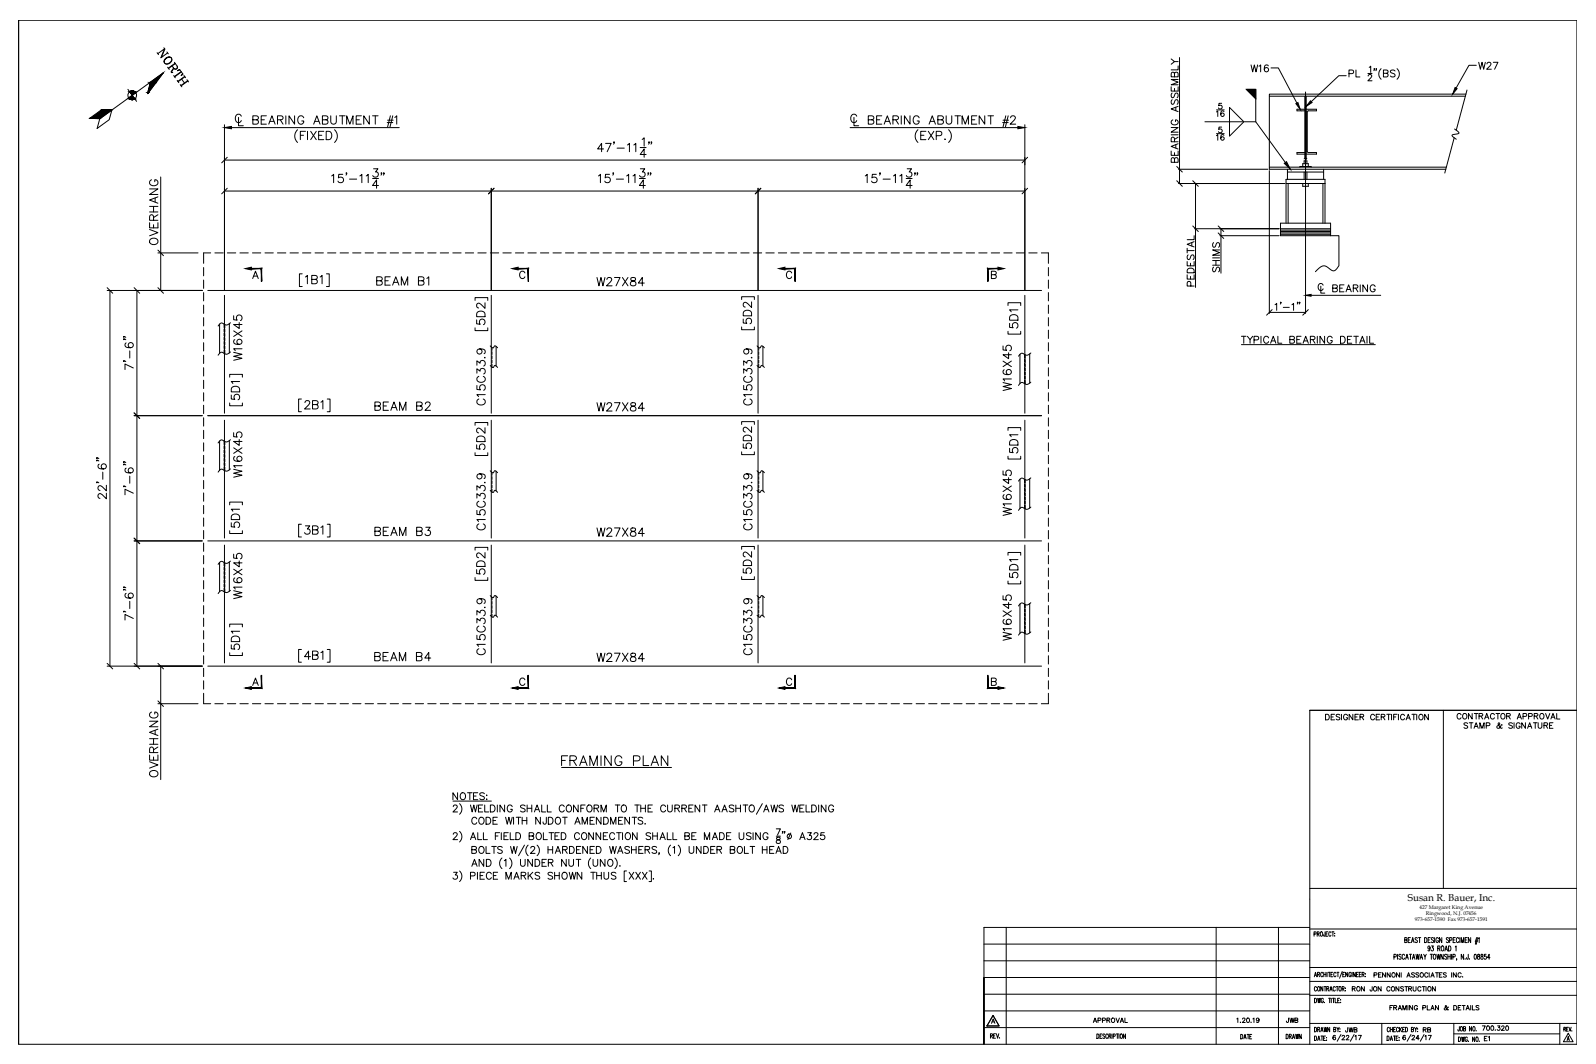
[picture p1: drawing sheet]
<svg xmlns="http://www.w3.org/2000/svg" width="914mm" height="610mm" viewBox="0 0 914 610" stroke-linecap="round" stroke-linejoin="round" font-family="sans-serif">
<!-- layer: OBJECT -->
<g fill="none" stroke="#000" stroke-width=".57">
<path d="M727 55h113M748 55v36M840 54h-113v43h101M840 52l-6 23M748 64v-1h-5h11l-5 1v23h1h4v1h-11v-1h5M833 79l-5 20M833 74l2 1a1 1 0 0 1 1 1 1.1 1.1 0 0 1-2 1 1.1 1.1 0 0 0-2 1 1.1 1.1 0 0 0 1 1l1 1M727 96h102M738 99h20M738 97v6M745 96h6M746 95v-1h4v1"/>
<path d="M747 94v-2h2v2M747 99v4M749 91h-1h-1M749 99v4M758 97v6M737 105h22M738 105v23M746 105v2h4v-2M758 105v23M734 128h28v7h-28zM734 131h28M734 132h28"/>
<path d="M734 133h28M734 134h28M737 128v-25h22v25M117 153v5M121 145h-4v6M123 145h5M130 145h5M137 145h5M145 145h4M152 145h5M159 145h5M166 145h5"/>
<path d="M173 145h5M180 145h5M188 145h4M195 145h5M202 145h5M209 145h5M216 145h5M224 145h4M231 145h5M238 145h5M245 145h5M252 145h5"/>
<path d="M259 145h5M267 145h4M274 145h5M281 145h5M288 145h5M295 145h5M302 145h5M310 145h4M317 145h5M324 145h5M331 145h5M338 145h5"/>
<path d="M346 145h4M353 145h4M360 145h5M367 145h5M374 145h5M381 145h5M389 145h4M396 145h5M403 145h5M410 145h5M417 145h5M424 145h5"/>
<path d="M432 145h4M439 145h5M446 145h5M453 145h5M460 145h5M467 145h5M475 145h4M482 145h5M489 145h5M496 145h5M503 145h5M511 145h4"/>
<path d="M518 145h4M525 145h5M532 145h5M539 145h5M546 145h5M554 145h4M561 145h5M568 145h5M575 145h5M582 145h5M589 145h5M597 145h4v6"/>
<path d="M601 153v5M117 160v5M117 168v4M117 175v5M119 166h478M129 169v68M281 169v68M434 169v68M587 169v68M601 160v5M601 168v4M601 175v5"/>
<path d="M117 182v5M117 189v5M117 196v5M126 186v16M128 186v2M128 188v2M128 191v1M128 193v2M128 196v1M128 198v2M129 186v2M129 189v1"/>
<path d="M129 191v2M129 194v1M129 196v2M129 198v2M131 185v17M132 185a3 3 0 0 1-5 0l-2 2M281 198v1a1 1 0 0 0 1 0 1 1 0 0 0 1-1h1l1 1M284 198v12M434 198v1a1 1 0 0 0 1 0 1 1 0 0 0 1-1h1l1 1M437 198v12M601 182v5M601 189v5"/>
<path d="M601 196v5M117 203v5M117 211v4M117 218v5M128 200v2M129 201v2M132 202a3 3 0 0 1-5 0l-2 2M281 209v1a1 1 0 0 0 1 1 1 1 0 0 0 1-1l2 1M434 209v1a1 1 0 0 0 1 1 1 1 0 0 0 1-1l2 1M584 203v17M587 203v2M587 206v1"/>
<path d="M587 208v2M587 211v1M587 213v2M587 215v2M587 218v2M587 206v2M587 216v1M590 203v16M591 202a3 3 0 0 1-6 0l-1 2M591 219a3 3 0 0 1-6 0l-1 2M601 203v5M601 211v4"/>
<path d="M601 218v5M117 225v5M117 232v5M117 239v5M119 238h478M601 225v5M601 232v5M601 239v5M117 247v4M117 254v4M126 253v16M128 253v2"/>
<path d="M128 255v2M128 258v1M129 241v67M129 253v2M129 256v1M129 258v2M131 252v17M132 252a3 3 0 0 1-5 0l-2 2M281 241v67M434 241v67M587 241v67M601 247v4"/>
<path d="M601 254v4M117 261v5M117 268v5M117 275v5M128 260v2M128 263v1M128 265v2M128 267v2M129 261v1M129 263v1M129 265v2M129 268v2"/>
<path d="M132 269a3 3 0 0 1-5 0l-2 2M281 270a1 1 0 0 0 1 1 1 1 0 0 0 1-1l2 1M284 270v11M434 270a1 1 0 0 0 1 1 1 1 0 0 0 1-1l2 1M437 270v11M584 275v16M587 275v2M587 277v2M587 280v1M587 278v1M587 280v2M590 274v17"/>
<path d="M591 274a3 3 0 0 1-6 0l-1 2M601 261v5M601 268v5M601 275v5M117 282v5M117 290v4M117 297v5M281 281a1 1 0 0 0 1 1 1 1 0 0 0 1-1h1l1 1M434 281a1 1 0 0 0 1 1 1 1 0 0 0 1-1h1l1 1M587 282v2M587 285v1M587 287v2"/>
<path d="M587 289v2M587 290v2M591 291a3 3 0 0 1-6 0l-1 1M601 282v5M601 290v4M601 297v5M117 304v5M117 311v5M117 318v5M119 310h478M129 312v68M281 312v68"/>
<path d="M434 312v68M587 312v68M601 304v5M601 311v5M601 318v5M117 325v5M117 333v4M117 340v5M126 322v17M128 322v2M128 325v2M128 327v2"/>
<path d="M128 330v1M128 332v2M128 335v1M128 337v2M129 323v1M129 325v2M129 328v1M129 330v2M129 332v2M129 335v1M129 337v2M131 322v17"/>
<path d="M132 321a3 3 0 0 1-5 1l-2 1M132 338a3 3 0 0 1-5 0l-2 2M601 325v5M601 333v4M601 340v5M117 347v5M117 354v5M281 353a1 1 0 0 0 1 1 1 1 0 0 0 1-1h1l1 1M281 341v1a1 1 0 0 0 1 0 1 1 0 0 0 1 0l1-1 1 1M284 342v11M434 353a1 1 0 0 0 1 1 1 1 0 0 0 1-1h1l1 1M434 341v1a1 1 0 0 0 1 0 1 1 0 0 0 1 0l1-1 1 1"/>
<path d="M437 342v11M584 346v17M587 346v2M587 349v1M587 351v2M587 354v1M587 356v2M587 358v2M587 349v2M587 352v1M587 354v2M587 359v1"/>
<path d="M590 346v17M591 345a3 3 0 0 1-6 0l-1 2M601 347v5M601 354v5M117 361v5M117 368v5M117 376v4M587 361v2M591 362a3 3 0 0 1-6 0l-1 2M601 361v5M601 368v5M601 376v4"/>
<path d="M117 397v6h4M117 383v5M117 390v5M119 382h478M601 397v6h-4M601 383v5M601 390v5M123 403h5M130 403h5M137 403h5M145 403h4M152 403h5"/>
<path d="M159 403h5M166 403h5M173 403h5M180 403h5M188 403h4M195 403h5M202 403h5M209 403h5M216 403h5M224 403h4M231 403h5M238 403h5"/>
<path d="M245 403h5M252 403h5M259 403h5M267 403h4M274 403h5M281 403h5M288 403h5M295 403h5M302 403h5M310 403h4M317 403h5M324 403h5"/>
<path d="M331 403h5M338 403h5M346 403h4M353 403h4M360 403h5M367 403h5M374 403h5M381 403h5M389 403h4M396 403h5M403 403h5M410 403h5"/>
<path d="M417 403h5M424 403h5M432 403h4M439 403h5M446 403h5M453 403h5M460 403h5M467 403h5M475 403h4M482 403h5M489 403h5M496 403h5"/>
<path d="M503 403h5M511 403h4M518 403h4M525 403h5M532 403h5M539 403h5M546 403h5M554 403h4M561 403h5M568 403h5M575 403h5M582 403h5"/>
<path d="M589 403h5"/>
</g>
<!-- layer: DIMENSIONS -->
<g fill="none" stroke="#000" stroke-width=".57">
<path d="M671 34l2 1-2 2M673 35h2M675 38v2h-4M676 33v72M728 39h4l11 20M784 39l1-1v4M787 40h.1M789 40h-1M791 39a4 4 0 0 0 0 6M800 39a4 4 0 0 1 0 6M846 37h-4l-8 13M671 50v2h4v-2"/>
<path d="M672 57l-1 1 1 2 1-1 1-2 1 1-1 2M672 53l-1 1 1 2h1l1-3 1 1-1 2M673 42l1-1 1 1v2h-4v-2h2v2M673 51v1M675 46h-4l4 1-4 2h4M719 57l-5-6h5v19M748 53v127M771 43h-4l-16 15M773 42h2v-2h-2v4M777 40v4h2M784 42h2M784 44l1-1h1l-2 3h2"/>
<path d="M793 42h2v-2h-2v4h2v-1l-1-1M799 41l-1-1-1 1v1l2 1-1 1h-1M129 71v95M133 73h96M137 67v5h2M138 67a1.8 1.8 0 0 0-2-2 1.8 1.8 0 0 0-1 2v1a1.8 1.8 0 0 0 1 2 1.8 1.8 0 0 0 2-1M145 69l3-1v-1l-3-1v5h3v-1l-1-1M150 69h1M153 66h-3v5h3M154 71l2-5 2 5M155 70h2M159 69l3-1v-1l-3-1v5"/>
<path d="M161 69l1 2M164 66v5M169 66v5l-3-5v5M170 74a5 5 0 0 0 0 8M172 78h2M174 67a1.8 1.8 0 0 0-2-1 1.8 1.8 0 0 0-1 2v1a1.7 1.7 0 0 0 1 2 1.7 1.7 0 0 0 2-2h-1M175 75h-3v5M176 75v5M178 75l3 5M180 71l2-5 1 5M180 70h3M181 75l-3 5"/>
<path d="M183 78h1M185 69l2-1 1-1-3-1v5h3v-1l-1-1M186 75h-3v5h3M187 75h1a2.6 2.6 0 0 1 2 3 2.6 2.6 0 0 1-2 2h-1zM190 66v4l1 1 1-1 1-4M192 74a5 5 0 0 1 0 8M195 66h3M196 66v5M199 71v-5l1 5 2-5v5M204 69h2M207 66h-3v5h3M212 66v5l-4-5v5"/>
<path d="M213 66h4M215 66v5M222 70h3M222 69h3M224 66l-2 7M225 66l-2 7M226 67l1-1v5M368 80l1-1v5M487 73h96M489 67v5h3M491 67a1.8 1.8 0 0 0-2-2 1.8 1.8 0 0 0-2 2v1a1.8 1.8 0 0 0 2 2 1.8 1.8 0 0 0 2-1M497 69l3-1v-1l-3-1v5h3l1-1-1-1"/>
<path d="M502 69h2M505 66h-3v5h3M507 71l1-5 2 5M507 70h3M512 69l2-1 1-1-3-1v5M513 69l2 2M516 66v5M521 66v5l-3-5v5M526 74a5 5 0 0 0 0 8M527 67a1.8 1.8 0 0 0-2-1 1.8 1.8 0 0 0-2 2v1a1.7 1.7 0 0 0 2 2 1.7 1.7 0 0 0 2-2h-2M528 78h1M530 75h-2v5h2"/>
<path d="M532 75l3 5M532 71l2-5 2 5M533 70h2M535 75l-3 5M536 78h3v-2l-3-1v5M537 69l3-1v-1l-3-1v5h3l1-1-2-1M541 80h1M542 66v4l1 1 2-1v-4M543 74a5 5 0 0 1 0 8M547 66h3M549 66v5M551 71v-5l2 5 2-5v5"/>
<path d="M557 69h2M560 66h-3v5h3M564 66v5l-3-5v5M566 66h3M568 66v5M574 70h4M575 69h3M576 66l-1 7M578 66l-2 7M579 67l2-1 1 2-3 3h3M587 71v95M671 73h4l-4 3h4"/>
<path d="M671 77h4M672 69a1.5 1.5 0 0 0-1 1 1.5 1.5 0 0 0 2 2 1.4 1.4 0 0 0 2-2 1.4 1.4 0 0 0-2-1v1M674 61v2M675 61l-4 1 4 2M675 79l-2 1M690 70h29l17 23M713 70l-9-8v16l9-8M129 92h458M196 100h-2v2a1.7 1.7 0 0 1 2 0 1.7 1.7 0 0 1 0 2 1.7 1.7 0 0 1-2 0M199 99h-1h1l-1 1M214 97h3l-2 2a1.6 1.6 0 0 1 1 2 1.6 1.6 0 0 1-2 0M219 99h-1h1l-1 1"/>
<path d="M220 99v1M346 85h-4l3-3v5M347 82h3l-2 5M349 100h-2v2a1.7 1.7 0 0 1 2 0 1.7 1.7 0 0 1 0 2 1.7 1.7 0 0 1-3 0M352 99h-1h1l-1 1M352 81v2M354 85h4M359 83l2-1v5M363 83l1-1v5M367 85h3M367 97h2l-1 2a1.6 1.6 0 0 1 1 2 1.6 1.6 0 0 1-3 0M370 89h-3l2-4v5"/>
<path d="M372 99h-1h1l-1 1M372 81v2M373 99h-1h1l-1 1M373 81v2M502 100h-2v2a1.7 1.7 0 0 1 2 0 1.7 1.7 0 0 1 0 2 1.7 1.7 0 0 1-3 0M504 99v1M520 97h2l-1 2a1.6 1.6 0 0 1 1 2 1.6 1.6 0 0 1-3 0M524 99v1M526 99h-1h1l-1 1M671 87v2h4v-2M673 91l1-1 1 1v2h-4v-2h2v2M673 81v-2h-2v2h4"/>
<path d="M673 87v2M674 83v2M675 82l-4 2 4 1M675 97h51M727 98v82M86 108h4l-4 3h4M86 118h4M87 103a1.8 1.8 0 0 0-1 2 1.8 1.8 0 0 0 2 1h1a1.7 1.7 0 0 0 2-1 1.7 1.7 0 0 0-2-2v1M88 118v3M89 113v3M90 113l-4 2 4 1M92 101v65"/>
<path d="M129 109h458M190 101l1-1v5M200 103h4M206 101l1-1v5M210 101l1-1v5M213 102h4M217 106h-4l3-3v5M281 108v58M343 101l1-1v5M353 103h4M359 101l1-1v5M363 101l1-1v5"/>
<path d="M366 102h4M370 106h-4l3-3v5M434 108v58M496 101l1-1v5M506 103h4M512 101l1-1v5M516 101l1-1v5M519 102h4M523 106h-4l2-3v5M675 105h61M685 105v60M86 131l4 2-4 2"/>
<path d="M86 128v3h4v-3M86 121h4M86 137a2.3 2.3 0 0 1 3-1 2.3 2.3 0 0 1 1 4 2.3 2.3 0 0 1-3 0 2.3 2.3 0 0 1-1-3zM88 126v-3h-2v3h4M88 129v2M90 123l-2 2M683 139v2M684 138l-4 2 4 1M684 135v2h-4M684 131h49M695 139v1v2l1-1 1-2h1l1 1-1 2M699 135h34"/>
<path d="M700 131v26M762 135h5v17a3 3 0 0 1-4 3l-2-2a4 4 0 0 0-6 2l-1 1M90 145h23M173 157h-1v7h1M175 159l1-1v5M183 159l2-1v5M187 157h2v7h-2M680 157v3h4v-3M680 150v2h4v-2M680 144h4M680 142v3M680 154a2.2 2.2 0 0 1 4 1v1h-4z"/>
<path d="M681 146l-1 1 1 2 1-1 1-2 1 1v2M682 151v1M682 158v2M695 152h4M695 149h4M695 148h4M695 153v1v2l1-1 2-2 1 1-1 2M697 149v3M699 143h-4l4 2-4 1h4M61 166h55M63 166v216M78 166v216"/>
<path d="M179 160h2l1-2h-3v5l3-1v-1l-1-1M272 172v-1h7v1M273 179a2.7 2.7 0 0 1 5 1v1h-5zM278 173v4l-4-3-1 1v1h1M425 172v-2h7v2M426 179a2.7 2.7 0 0 1 5 0v2h-5zM431 173v3l-3-2-1-1-1 1v1l1 1M578 175v-2h7v2M583 178h-5l1 1M682 164v-2l-1-1-1 3h4M727 179h21M731 175v-1v4"/>
<path d="M734 173v1M735 176h4M740 175l1-1v4M744 173l-1 1M745 173l-1 1M751 169h40M71 194v1v-1l1 1M71 193h1M72 196v1a2.3 2.3 0 0 0 2 3 2.3 2.3 0 0 0 2-2 1.5 1.5 0 0 0-1-2 1.5 1.5 0 0 0-2 2 1.5 1.5 0 0 0 2 1M272 188v1h7v-1M273 183v3h2a1.7 1.7 0 0 1 0-3 1.7 1.7 0 0 1 3 1 1.7 1.7 0 0 1-1 2M425 187v2h7v-2"/>
<path d="M426 183v2h2a1.7 1.7 0 0 1 0-2 1.7 1.7 0 0 1 2 0 1.7 1.7 0 0 1 0 3M578 190v1h7v-1M578 185v3h2a1.7 1.7 0 0 1 0-3 1.7 1.7 0 0 1 3 1 1.7 1.7 0 0 1-1 2M579 181a2.7 2.7 0 0 1 4 1v1h-5zM711 197h77M71 207h1M74 201v4M76 211l-4-2v3M132 216v-2h7v2M137 219h-5l1 1M77 238h39M132 231v1h7v-1"/>
<path d="M132 226v3h3a1.7 1.7 0 0 1 0-3 1.7 1.7 0 0 1 2 1 1.7 1.7 0 0 1-1 2M133 222l1-1 3 1v3h-5zM173 229h-2v7h2M175 231v-1h2v1l-2 3h3M179 232h3v-2h-3v4h3v-1l-1-1M184 230h1v4M187 229h2v7h-2M272 259v2h7v-2M272 244v-2h7v2M273 255v2h2a1.7 1.7 0 0 1 0-2 1.7 1.7 0 0 1 3 0 1.7 1.7 0 0 1-1 3M273 251a2.7 2.7 0 0 1 5 0v2h-5zM278 245v3l-4-3-1 1v2h1"/>
<path d="M425 259v1h7v-1M425 243v-1h7v1M426 254v3h2a1.7 1.7 0 0 1 0-3 1.7 1.7 0 0 1 2 1 1.7 1.7 0 0 1 0 2M426 250a2.7 2.7 0 0 1 5 1v2h-5zM431 245v3l-3-3h-1l-1 1v1h1M578 247v-2h7v2M578 257v2h2a1.7 1.7 0 0 1 0-2 1.7 1.7 0 0 1 3 0 1.7 1.7 0 0 1-1 3M579 253a2.7 2.7 0 0 1 4 0v2h-5zM583 249h-5l1 1M55 276v1v-1l2 1M55 264h2M55 262v1v-1l2 1"/>
<path d="M57 266h-1a2.3 2.3 0 0 0 2 3 2.3 2.3 0 0 0 3-2 1.5 1.5 0 0 0-1-1 1.5 1.5 0 0 0-2 1 1.5 1.5 0 0 0 1 2M59 271v4M61 278v3l-2-2-2-1-1 1v1l1 1M71 278v1v-1l1 1M71 266h1M71 265h1M72 268a2.3 2.3 0 0 0 2 3 2.3 2.3 0 0 0 2-1 1.5 1.5 0 0 0-1-2 1.5 1.5 0 0 0-2 1 1.5 1.5 0 0 0 2 2M74 273v4M578 261v2h7v-2M61 283v3l-2-3h-2l-1 1v1l1 1M76 283l-4-3v3M132 289v-1h7v1"/>
<path d="M132 300v2h3a1.7 1.7 0 0 1 0-3 1.7 1.7 0 0 1 2 1 1.7 1.7 0 0 1-1 2M133 295a2.7 2.7 0 0 1 4 1v2h-5zM137 292h-5l1 1M77 310h39M132 304v2h7v-2M173 300h-2v8h2M175 301h2l-1 2a1.6 1.6 0 0 1 1 3 1.6 1.6 0 0 1-2-1M179 304l3-1v-1l-3-1v5h3v-2h-1M184 302l1-1v5M187 300h2v8h-2M272 315v-1h7v1M278 317v3l-4-3-1 1v1l1 1"/>
<path d="M425 315v-2h7v2M431 316v3l-3-2-1-1-1 1v1l1 1M578 318v-1h7v1M71 338h1M71 336v1v-1l1 1M72 340a2.3 2.3 0 0 0 2 3 2.3 2.3 0 0 0 2-2 1.5 1.5 0 0 0-1-1 1.5 1.5 0 0 0-2 1 1.5 1.5 0 0 0 2 2M272 331v2h7v-2M273 326v3h2a1.7 1.7 0 0 1 0-3 1.7 1.7 0 0 1 3 1 1.7 1.7 0 0 1-1 2M273 322a2.7 2.7 0 0 1 5 1v2h-5zM425 330v2h7v-2M426 326v2h2a1.7 1.7 0 0 1 0-2 1.7 1.7 0 0 1 2 0 1.7 1.7 0 0 1 0 3M426 322a2.7 2.7 0 0 1 5 0v2h-5z"/>
<path d="M578 333v2h7v-2M578 328v3h2a1.7 1.7 0 0 1 0-3 1.7 1.7 0 0 1 3 1 1.7 1.7 0 0 1-1 2M579 324a2.7 2.7 0 0 1 4 1v2h-5zM583 321h-5l1 1M71 350v1v-1l1 1M74 345v4M76 354l-4-2v3M132 359v-1h7v1M132 374v2h7v-2M132 369v3h3a1.7 1.7 0 0 1-1-3 1.7 1.7 0 0 1 3 1 1.7 1.7 0 0 1-1 2M133 365a2.7 2.7 0 0 1 4 1v2h-5zM137 362h-5l1 1"/>
<path d="M173 372h-2v7h2M178 376h-3l2-3v5M179 375h3v-2h-3v5l3-1v-1l-1-1M184 374l1-1v5M187 372h2v7h-2M61 382h55M92 382v65M86 413h4l-4 3h4M87 408a1.8 1.8 0 0 0-1 2 1.8 1.8 0 0 0 2 1h1a1.7 1.7 0 0 0 2-1 1.7 1.7 0 0 0-2-2v1M89 418v3M90 418l-4 2 4 1M90 403h23"/>
<path d="M86 436l4 2-4 2M86 433v3h4v-3M86 426h4M86 423h4M88 431v-3h-2v3h4M88 423v3M88 434v2M90 428l-2 2M322 440h63M86 442a2.2 2.2 0 0 1 3-1 2.2 2.2 0 0 1 1 4 2.3 2.3 0 0 1-3 0 2.3 2.3 0 0 1-1-3zM259 459h23M262 454v4l-3-4v4"/>
<path d="M264 455v-1a1.8 1.8 0 0 1 3 2 1.8 1.8 0 0 1-3 2zM268 454h3M269 454v4M271 456h2M274 454h-3v4h3M278 455l-1-1-2 1v1l3 1-1 1h-2M279 456h.1M279 458h.1M260 462v-1l2 1-3 3h3M260 478v-1l2 1-3 3h3M263 460a4 4 0 0 1 0 7M263 476a4 4 0 0 1 0 6"/>
<path d="M270 461l1 4v-4l1 4 1-4M270 480h2M273 469a1.5 1.5 0 0 0-2-1 1.5 1.5 0 0 0-1 2v1a1.5 1.5 0 0 0 1 1 1.5 1.5 0 0 0 2-1M274 477v4h2M274 463h2M275 469v-1a1.8 1.8 0 0 1 2 2 1.8 1.8 0 0 1-2 2zM277 461h-3v4h3M277 477v4h2M278 461v4h2M278 468h2a2.1 2.1 0 0 1 1 2 2.1 2.1 0 0 1-1 2h-2zM281 461h1a2.1 2.1 0 0 1 2 2 2.1 2.1 0 0 1-2 2h-1zM282 470h2"/>
<path d="M284 479h1M285 468h-3v4h3M285 461v4M286 477h-2v4M287 477v4M289 479h1M289 461v4l-3-4v4M290 468l1 4 1-4 1 4v-4M291 477h-2v4h2M292 477v4h3M293 462a1.5 1.5 0 0 0-1-1 1.5 1.5 0 0 0-1 2v1a1.4 1.4 0 0 0 1 1 1.4 1.4 0 0 0 1-1M294 468v4"/>
<path d="M296 477h1a2.1 2.1 0 0 1 1 2 2.1 2.1 0 0 1-1 2h-1zM296 468h2M297 468v4M299 470h3M299 468v4M301 462l-1-1-2 1 1 1 2 1-1 1h-2M302 468v4M302 463h3M302 461v4M303 479h2l1-2h-3v4h3v-1l-1-1M305 461v4M306 465l2-4 1 4"/>
<path d="M307 464h2M308 478v-1a1.8 1.8 0 0 1 2 2 1.8 1.8 0 0 1-2 1zM310 468v4l-3-4v4M310 461v4h3M311 477v4h3M313 468v4h-1l-1-1M314 461v4h2M314 468h1a2.1 2.1 0 0 1 2 2 2.1 2.1 0 0 1-2 2h-1zM315 477h2M316 477v4M318 479h1M319 469v-1a1.8 1.8 0 0 1 2 2 1.8 1.8 0 0 1-2 2z"/>
<path d="M320 477h-2v4h2M322 477h1a2.1 2.1 0 0 1 1 2 2.1 2.1 0 0 1-1 2h-1zM322 468h3M323 462a1.5 1.5 0 0 0-1-1 1.5 1.5 0 0 0-2 2v1a1.5 1.5 0 0 0 2 1 1.5 1.5 0 0 0 1-1M324 468v4M325 462v-1a1.8 1.8 0 0 1 3 2 1.8 1.8 0 0 1-3 2zM329 472l2-4 1 4M330 471h2M331 461v4l-2-4v4M332 478a1.5 1.5 0 0 0-2-1 1.5 1.5 0 0 0-1 2v1a1.5 1.5 0 0 0 1 1 1.5 1.5 0 0 0 2-1M333 463h1M334 472v-4l1 4 2-4v4"/>
<path d="M334 478v-1a1.8 1.8 0 0 1 2 2 1.8 1.8 0 0 1-2 1zM335 461h-2v4M337 462v-1a1.8 1.8 0 0 1 2 2 1.8 1.8 0 0 1-2 2zM338 470h2M340 477v4l-3-4v4M340 463h3v-1l-3-1v4M341 468h-3v4h3M342 463l1 2M344 477v4l-3-4v4M344 465v-4l2 4 1-4v4M344 468v4l-2-4v4M346 479h1"/>
<path d="M346 468h1a2.1 2.1 0 0 1 2 2 2.1 2.1 0 0 1-2 2h-1zM348 477h-2v4h2M350 472v-4l1 4 2-4v4M352 478a1.5 1.5 0 0 0-2-1 1.5 1.5 0 0 0-1 2v1a1.5 1.5 0 0 0 1 1 1.5 1.5 0 0 0 2-1M352 461h3M353 477h3M354 461v4M354 470h2M355 477v4M356 462l1-1a1.8 1.8 0 0 1 2 2 1.8 1.8 0 0 1-3 2zM357 477v4M357 468h-3v4h3"/>
<path d="M359 478v-1a1.8 1.8 0 0 1 2 2 1.8 1.8 0 0 1-2 1zM361 468v4l-3-4v4M362 468h3M364 468v4M364 461h2M365 477v4l-3-4v4M365 461v4M367 463h3M367 461v4M368 469l-1-1-1 1v1l2 1-1 1h-1M370 472h.1M370 461v4"/>
<path d="M371 463h2M373 478l-1-1-2 1 1 1 2 1-1 1-2-1M374 461h-3v4h3M374 479h3M374 477v4M377 477v4M379 480h2M381 462a1.5 1.5 0 0 0-1-1 1.5 1.5 0 0 0-2 2v1a1.5 1.5 0 0 0 2 1 1.5 1.5 0 0 0 1-1M382 477v4h3M382 461v3l2 1h1v-4M386 477v4h2M387 463h2v-1l-2-1v4"/>
<path d="M388 463l1 2M391 463h2v-1l-2-1v4M392 463l1 2M392 479h3v-2h-3v4h3v-1l-1-1M395 463h1M396 479h2M397 461h-2v4h2M399 477h-3v4h3M401 461v4l-3-4v4M402 461h3M404 461v4M409 480h2"/>
<path d="M409 465l2-4 1 4M410 464h2M412 477h2a2.1 2.1 0 0 1 1 2 2.1 2.1 0 0 1-1 2h-2zM414 465l1-4 2 4M414 464h2M416 479h2M419 477h-3v4h3M420 462l-1-1-1 1v1l2 1-1 1h-1M422 463h2M422 461v4M423 477v3l2 1 1-1v-3M424 461v4"/>
<path d="M426 461h2M427 461v4M430 461a1.8 1.8 0 0 1 2 2 1.8 1.8 0 0 1-2 2l-1-2zM430 478l-1-1-1 1v1l2 1-1 1-1-1M431 477v4M436 477v4l-3-4v4M437 460l-4 7M438 465l1-4 2 4M438 464h2M440 478a1.5 1.5 0 0 0-2-1 1.5 1.5 0 0 0-1 2v1a1.4 1.4 0 0 0 2 1 1.4 1.4 0 0 0 1-1h-1M442 461l1 4 1-4 1 4 1-4M445 475h2l-2 3"/>
<path d="M445 479h2M445 480v1a1.5 1.5 0 0 1 2 0 1.5 1.5 0 0 1 0 2h-2a1.5 1.5 0 0 1 0-2 1.5 1.5 0 0 1 2 0v-1zM449 477h-1M449 462l-1-1-2 1 1 1 2 1-1 1h-2M450 477h-1M453 477l-2 4M454 461l1 4 1-4 1 4v-4M458 463h2M459 480h2M461 461h-3v4h3M462 461v4h2M463 477h2l-1 2a1.3 1.3 0 0 1 1 2 1.6 1.6 0 0 1-3-1"/>
<path d="M465 461h1a2.1 2.1 0 0 1 2 2 2.1 2.1 0 0 1-2 2h-1zM466 478l1-1 2 1-3 3h3M469 461v4M472 477h-2v2a1.4 1.4 0 0 1 2 0 1.4 1.4 0 0 1 0 2 1.4 1.4 0 0 1-2-1M473 461v4l-2-4v4M478 462a1.5 1.5 0 0 0-2-1 1.5 1.5 0 0 0-1 2v1a1.4 1.4 0 0 0 1 1 1.4 1.4 0 0 0 2-1h-1M260 500h2l-1 1a1.3 1.3 0 0 1 1 2 1.5 1.5 0 0 1-3 0M263 499a4 4 0 0 1 0 6M270 481l1-4 2 4M270 487h3v-2h-3v4h3v-1l-1-1M270 496l2-4 1 4M271 495h2"/>
<path d="M274 500v4M275 486v-1a1.8 1.8 0 0 1 2 2 1.8 1.8 0 0 1-2 1zM277 492v4l-3-4v4M278 500h-3v4h3M278 485v4h3M279 492h1a2.1 2.1 0 0 1 1 2 2.1 2.1 0 0 1-1 2h-1zM282 485h2M283 485v4M285 500h-2v4h2M288 492a4 4 0 0 0 0 6M288 486l-1-1-2 1h1l2 2-1 1-2-1M289 493l1-1v4"/>
<path d="M292 492a4 4 0 0 1 0 6M293 485v4l1-4 1 4 1-4M298 492v3l1 1h2v-4M300 484l-3 6M303 484a4 4 0 0 0 0 6M303 500v4M304 486l1-1 1 1-2 3h3M305 492v4l-3-4v4M305 500l-2 2M307 492h1a2.1 2.1 0 0 1 1 2 2.1 2.1 0 0 1-1 2h-1zM308 484a4 4 0 0 1 0 6M311 494h1"/>
<path d="M313 492h-2v4h2M314 485v4M314 487h3M314 494h2l1-1-3-1v4M315 494l2 2M317 485v4M318 500v4M318 489l2-4 1 4M319 488h2M320 500v4M322 487h3v-2h-3v4M324 487l1 2"/>
<path d="M324 492v4l-2-4v4M326 492v3l1 1h1l1-4M326 500l1 4 1-4 1 4 1-4M326 485h2a2.1 2.1 0 0 1 1 2 2.1 2.1 0 0 1-1 2h-2zM330 492h3M330 487h2M331 492v4M333 485h-3v4h3M333 500v4l-2-4v4M337 485v4l-3-4v4M338 487h2M338 492a4 4 0 0 0 0 6"/>
<path d="M338 500h3M340 492v3l1 1h1v-4M340 500v4M341 485h-3v4h3M342 485h1a2.1 2.1 0 0 1 1 2 2.1 2.1 0 0 1-1 2h-1zM342 500v4M345 500v4M346 500v3l1 1 2-1v-3M347 492v4l-3-4v4M349 493a1.8 1.8 0 0 1 2 1 1.8 1.8 0 0 1-2 2zM349 485l1 4 1-4 1 4 1-4M352 492a4 4 0 0 1 0 6"/>
<path d="M354 489l1-4 2 4M354 488h2M355 496h.1M359 499h-1v6h1M360 500l3 4M361 486l-1-1-2 1 3 2-1 1-2-1M362 487h2M362 485v4M363 500l-3 4M364 500l3 4M364 485v4M366 487h1"/>
<path d="M367 500l-3 4M368 500l3 4M368 485h-2v4h2M370 487h2v-2h-2v4M371 500l-3 4M371 487l1 2M372 499h1v6h-1M376 486l-1-1-1 1 2 2-1 1-1-1M378 489l-1 1M378 481l2-4 1 4M384 484a4 4 0 0 0 0 6M386 486v-1v4"/>
<path d="M389 484a4 4 0 0 1 0 6M395 485v3l1 1 1-1v-3M402 485v4l-3-4v4M403 485h2a2.1 2.1 0 0 1 1 2 2.1 2.1 0 0 1-1 2h-2zM404 481v-4l1 4 2-4v4M407 487h2M408 481l2-4 1 4M410 485h-3v4h3M411 487h2v-2h-2v4M412 487l1 2M418 487h3v-2h-3v4h3v-1l-1-1M423 486v-1a1.8 1.8 0 0 1 2 2 1.8 1.8 0 0 1-2 1z"/>
<path d="M427 485v4h2M430 485h2M431 485v4M437 487h2M437 485v4M439 485v4M441 487h1M443 485h-2v4h2M445 489l1-4 2 4M445 488h2M449 485h1a2.1 2.1 0 0 1 1 2 2.1 2.1 0 0 1-1 2h-1zM458 481l2-4 1 4"/>
<path d="M270 502h2v-2h-2v4M275 502h2M282 501a1.5 1.5 0 0 0-2-1 1.5 1.5 0 0 0-1 1v1a1.5 1.5 0 0 0 1 2 1.5 1.5 0 0 0 2-1M283 502h1M290 504v-4l1 4 2-4v4M294 504l2-4 1 4M295 502h2M299 502l2-1v-1h-2v4M300 502l1 2M304 501l1 3M309 500h-1h-1v1l2 2-1 1-1-1M317 500h-1h-2v1l3 2-1 1-2-1"/>
<path d="M318 502h2M322 500h1a1.8 1.8 0 0 1 2 2 1.8 1.8 0 0 1-3 1zM342 502h3M353 500h-1h-2l1 1 2 2-1 1-2-1M374 503l1 1M569 582l3 6h-7z"/>
<circle cx="452" cy="479" r="1.3"/>
</g>
<!-- layer: 0 -->
<g fill="none" stroke="#000" stroke-width=".57">
<path d="M130 90l-3 3M589 90l-3 3M674 95l3 4M130 108l-3 3M283 108l-3 3M436 108l-3 3M589 108l-3 3M674 104l3 3M683 104l4 3M683 129l4 4M698 129l3 4M698 133l3 4"/>
<path d="M90 143l4 3M61 165l4 3M77 165l3 3M90 165l4 3M729 177l-3 4M750 177l-4 4M77 237l3 3M77 308l3 4M61 380l4 3M77 380l3 3M90 380l4 3M90 402l4 3"/>
</g>
<!-- layer: DIMENSION -->
<g fill="#000" stroke="#000" stroke-width=".57">
<path d="M75 53h3zM75 57h1zM74 56l2-1 1 1zM75 52h1zM86 47l8-5-5 5zM58 63h6l-6 5zM58 63h6z"/>
<path d="M75 53h3zM75 53h3l-2 2z"/>
<path d="M75 52h1zM75 52h1z"/>
<path d="M75 57h1zM75 57h1z"/>
<path d="M75 52h1zM75 52h1z"/>
<path d="M75 52h2zM75 52h2z"/>
<path d="M75 57h1zM75 57h1z"/>
<path d="M75 57h2zM75 57h1z"/>
<path d="M75 52h2zM75 52h2z"/>
<path d="M75 52h2zM75 52h2z"/>
<path d="M75 57h2zM75 57h2z"/>
<path d="M74 56h3zM74 56h3z"/>
<path d="M75 57h2zM75 57h2z"/>
<path d="M75 52h2zM75 52h2z"/>
<path d="M75 52l2 1zM74 53h3z"/>
<path d="M75 57h2zM75 57h2z"/>
<path d="M74 56l3 1zM74 56l3 1z"/>
<path d="M74 57h3zM74 57h3z"/>
<path d="M74 53h3zM74 53h3z"/>
<path d="M74 57h3zM74 57h3z"/>
<path d="M74 53h3zM74 53h3z"/>
<path d="M74 57h3zM74 57h3z"/>
<path d="M74 53h4zM74 53h4z"/>
<path d="M86 47l-1 6 4-6zM86 47l-1 6z"/>
<path d="M86 47h3zM86 47h3z"/>
<path d="M86 47h3zM86 47h3z"/>
<path d="M86 47h3zM86 47h3z"/>
<path d="M86 47h3zM86 47h3z"/>
<path d="M86 47h3zM86 47h3z"/>
<path d="M86 47h3zM86 47h3z"/>
<path d="M86 47h3zM86 47h3z"/>
<path d="M86 47h3zM86 47h3z"/>
<path d="M86 47h3zM86 47h3z"/>
<path d="M86 47h3zM86 47h3z"/>
<path d="M51 68h7v-5zM51 68h7z"/>
</g>
<g fill="none" stroke="#000" stroke-width=".57">
<path d="M90 30l1 1M94 27v1l-1 5M94 28l-2 5 4-3M94 28l-4 3M96 30v1M96 38l1 2M98 33a2.2 2.2 0 0 0-3 0 2.2 2.2 0 0 0 1 4 2.1 2.1 0 0 0 2-2 2.1 2.1 0 0 0-1-2l-2 1-1 2M98 33a2.8 2.8 0 0 1-4 3M99 39l-1 2 1 1M99 39l-1 2h1M100 36l2 2-1 1-1 1-1-2M100 36l-4 3"/>
<path d="M100 36l-3 3M102 38l-1 1h-1M103 40l-1 1 1-1 2 3h-1l1-1M73 51l5 7M86 47l-1 6 9-11-37 26-1 6 7-5 1-6h-6M100 43v2M102 46v1M103 48l1 2M104 41l-4 3M104 45l2 3M105 43l1 2M106 44l-4 3"/>
<path d="M107 46l1 1M108 46l-4 3M141 154h3M145 160l1-5 2 5M145 158h2M293 154h4M301 156a1.5 1.5 0 0 0-2-1 1.5 1.5 0 0 0-1 2v1a1.5 1.5 0 0 0 1 2 1.5 1.5 0 0 0 2-1M446 154h3M454 156a1.5 1.5 0 0 0-2-1 1.5 1.5 0 0 0-1 2v1a1.5 1.5 0 0 0 1 2 1.5 1.5 0 0 0 2-1M568 157h2l1-1-3-1v5l3-1v-1l-1-1M572 154h3M141 394h3"/>
<path d="M145 393l1-5 2 5M145 391h2M293 394h4M301 389a1.5 1.5 0 0 0-2-1 1.5 1.5 0 0 0-1 2v1a1.5 1.5 0 0 0 1 2 1.5 1.5 0 0 0 2-1M446 394h3M454 389a1.5 1.5 0 0 0-2-1 1.5 1.5 0 0 0-1 2v1a1.5 1.5 0 0 0 1 2 1.5 1.5 0 0 0 2-1M568 390h2l1-1-3-1v5l3-1v-1l-1-1M572 394h3"/>
<circle cx="76" cy="55" r="2.5"/>
</g>
<!-- layer: DIMENSIONS -->
<path d="M714 51h5v6zM742 59h2l1 4zM751 58l1 1-4 2zM834 50l1 1-3 3zM129 73l4-1v2zM583 72l4 1-4 1zM736 94l1-1 2 4zM748 169h3v1z" fill="#000" stroke="#000" stroke-width=".57"/>
<!-- layer: DETAIL -->
<g fill="#000" stroke="#000" stroke-width=".57">
<path d="M141 154l3-1v2zM293 154l4-1v2zM446 154l4-1v2zM572 153l3 1-3 1zM141 394l3-1v2zM293 394l4-1v2zM446 394l4-1v2zM572 393l3 1-3 1z"/>
<path d="M144 154h6zM144 154h6zM150 154v7zM150 154v7z"/>
<path d="M297 154h6zM297 154h6zM303 154v7zM303 154v7z"/>
<path d="M450 154h6zM450 154h6zM456 154v7zM455 154l1 7z"/>
<path d="M566 154h6zM566 154h6zM566 154v7zM566 154v7z"/>
<path d="M144 394h6zM144 394h6zM150 387v7zM150 387v7z"/>
<path d="M297 394h6zM297 394h6zM303 387v7zM303 387v7z"/>
<path d="M450 394h5zM450 394h6zM455 387l1 7zM455 387l1 7z"/>
<path d="M566 394h6zM566 394h6zM566 387v7zM566 387v7z"/>
</g>
<!-- layer: TITLEBLOCK -->
<g fill="none" stroke="#000" stroke-width=".57">
<path d="M11 12h892v586h-892zM11 12v586M827 407v102M837 410a1.2 1.2 0 0 0-1-1 1.2 1.2 0 0 0-1 1v1a1.2 1.2 0 0 0 1 1 1.2 1.2 0 0 0 1-1M841 415l-1-1-1 1 2 1-1 1h-1M842 414h2M843 414v3M843 409v3l-2-3v3M845 417l1-3 1 3M845 409h2M845 416h1M846 409v3"/>
<path d="M847 410h2v-1h-2v3M848 417v-3l1 3 1-3v3M848 410l2 2M851 412l1-3 1 3M851 411h2M851 416h2v-2h-2v3M856 410a1.2 1.2 0 0 0-1-1 1.2 1.2 0 0 0-1 1v1a1.2 1.2 0 0 0 1 1 1.2 1.2 0 0 0 1-1M857 409h2M858 409v3M861 415h-1a1.9 1.9 0 0 1-2 2v-1l1-1v-1l-1 1 2 2h1M863 410h2v-1h-2v3M864 410l1 2"/>
<path d="M867 415l-1-1-2 1 3 1-1 1h-2M867 414v3M869 412l1-3 2 3M870 411h1M871 415a1.2 1.2 0 0 0-1-1 1.2 1.2 0 0 0-1 1v1a1.1 1.1 0 0 0 1 1 1.1 1.1 0 0 0 1-1h-1M873 410h1l1-1h-2v3M874 414v3l-2-3v3M875 417l1-3 2 3M876 416h1M876 410h2v-1h-2v3M879 414h2M879 410h2v-1h-2v3"/>
<path d="M880 414v3M880 410l1 2M881 414v2l1 1h1v-3M885 416l1-1 1-1h-2v3M886 409l1 3 1-3M886 416l1 1M888 416h1M889 412l1-3 1 3M889 411h2M890 414h-2v3h2M892 409v3h2M903 407h-153v191"/>
<path d="M750 509h153M576 531v67M697 531v67M732 531v67M750 531h-186v67v-38M750 532h153M753 535h1v-1h-1v2M755 535h1v-1h-1v2M755 535l1 1M757 534h1v1a.7 .7 0 0 1-1 1 .7 .7 0 0 1-1-1zM759 534v2h-1M760 535h.1"/>
<path d="M761 534h-1v2h1M763 534a.7 .7 0 0 0-1 0 .7 .7 0 0 0-1 1 .7 .7 0 0 0 1 1 .7 .7 0 0 0 1 0M763 534h1M764 534v2M765 535h.1M765 536h.1M564 550h186M564 541h186M750 554h153M753 560l1-3v3M753 559h1M755 558h1v-1h-1v3"/>
<path d="M755 558l1 2M758 558a.7 .7 0 0 0-1-1 .7 .7 0 0 0 0 1v1a.7 .7 0 0 0 0 1 .7 .7 0 0 0 1-1M758 557v3M758 558h2M760 557v3M761 557h1M762 557v3M763 558h.1M764 557h-1v3h1M765 558a.7 .7 0 0 0 0-1 .7 .7 0 0 0-1 1v1a.7 .7 0 0 0 1 1 .7 .7 0 0 0 0-1M766 557h1M767 557v3"/>
<path d="M769 557l-2 3M769 558h1M770 557h-1v3h1M772 557v3l-1-3v3M774 558a.7 .7 0 0 0-1-1 .7 .7 0 0 0 0 1v1a.7 .7 0 0 0 0 1 .7 .7 0 0 0 1-1M775 557v3M776 557v3l-1-3v3M777 558h1M778 557h-1v3h1M779 558h.1M780 557h-1v3h1M780 558h1v-1h-1v3"/>
<path d="M781 558l1 2M782 558h.1M782 559h.1M564 579h186M564 570h186M564 560h186M750 562h153M750 570h153M753 572a1.3 1.3 0 0 1 1 1 1.3 1.3 0 0 1-1 1zM754 566a.7 .7 0 0 0-1-1 .7 .7 0 0 0 0 1v1a.7 .7 0 0 0 0 1 .7 .7 0 0 0 1-1M755 572v2l1-2v2l1-2M755 565l1 1v1a.7 .7 0 0 1 0 1 .7 .7 0 0 1-1-1z"/>
<path d="M758 565v3l-1-3v3M758 573a.7 .7 0 0 0-1-1 .7 .7 0 0 0 0 1v1a.7 .7 0 0 0 1 1 .7 .7 0 0 0 0-1M759 565h1M759 574h.1M759 565v3M760 566h1v-1h-1v3M761 566v2M761 572h1M762 572v2M762 568l1-3v3M762 567h1M763 572v2"/>
<path d="M763 572h2M764 572v2M765 572v2h1M765 566a.7 .7 0 0 0-1-1 .7 .7 0 0 0 0 1v1a.7 .7 0 0 0 0 1 .7 .7 0 0 0 1-1M766 565h1M766 565v3M766 573h1M767 565l1 1v1a.7 .7 0 0 1 0 1 .7 .7 0 0 1-1-1zM767 572h-1v2h1M768 573h.1M768 574h.1M769 566h1v-1h-1v3"/>
<path d="M770 566v2M771 566h.1M771 568h.1M564 589h186M567 593h1v-1h-1v3M568 586l1-2 1 2M568 593l1 2M568 585h2M569 593h1M570 592h-1v3h1M571 592l1 3v-3M573 595h.1"/>
<path d="M628 592a1.4 1.4 0 0 1 2 2 1.3 1.3 0 0 1-2 1zM630 594h1M631 592h-1v3h1M633 593h-1l1 1a.6 .6 0 0 1 0 1 .6 .6 0 0 1-1 0M635 593a.7 .7 0 0 0-1-1 .7 .7 0 0 0 0 1v1a.7 .7 0 0 0 0 1 .7 .7 0 0 0 1-1M635 594l1-1-1-1v3M636 594v1M637 592v3M638 594h1v-1l-1-1v3M640 592h1M640 592v3M641 592v3"/>
<path d="M642 593h1v1a.7 .7 0 0 1-1 1 .7 .7 0 0 1 0-1zM645 592v3l-1-3v3M711 593a1.3 1.3 0 0 1 1 1 1.3 1.3 0 0 1-1 1zM713 595v-2l1 2M713 594h1M714 593h2M715 593v2M716 594h1M717 593h-1v2h1M750 586h153M753 594a1.3 1.3 0 0 1 1 1 1.3 1.3 0 0 1-1 1zM753 589a1.3 1.3 0 0 1 1 1 1.3 1.3 0 0 1-1 1z"/>
<path d="M755 590h1v-1h-1v2M755 596l1-2v2M755 595h1M756 590v1M757 591v-2l1 2M757 594h1M757 590h1M757 594v2M758 595h1M759 589v2v-2l1 2v-2M759 594h-1v2h1M760 594h.1"/>
<path d="M760 596h.1M762 589v2l-1-2v2M764 590h1v-1h-1v2h1v-1M765 594v-1a1.1 1.1 0 0 0-1 1 1.1 1.1 0 0 0 1 1 .8 .8 0 0 0 0-1 .8 .8 0 0 0-1 1M766 589l1 1v-1M767 590v1M768 589h.1M768 591h.1M768 593l-2 4M769 594l1-1v1l-1 2h1M771 594l1-1 1 1-2 2h2M776 593l-2 4"/>
<path d="M776 594l1-1v3M778 593h2l-1 3M792 586v12M795 594a1.3 1.3 0 0 1 1 1 1.3 1.3 0 0 1-1 1zM796 589a.7 .7 0 0 0-1 0 .7 .7 0 0 0 0 1 .7 .7 0 0 0 0 1 .7 .7 0 0 0 1 0M796 596l1-2 1 2M797 589v2M797 590h1M797 595h1M798 589v2M798 594h2M798 590h1"/>
<path d="M799 594v2M800 589h-2v2h2M800 595h1M801 594h-1v2h1M801 589a.7 .7 0 0 0-1 0 .7 .7 0 0 0 0 1 .7 .7 0 0 0 0 1 .7 .7 0 0 0 1 0M802 594h.1M802 596h.1M802 589v2M802 590l1 1M803 589l-1 1M804 590h.1M805 589h-1v2h1"/>
<path d="M805 594v-1a1.1 1.1 0 0 0-1 1 1.1 1.1 0 0 0 1 1 .8 .8 0 0 0 0-1 .8 .8 0 0 0-1 1M805 589a1.3 1.3 0 0 1 1 1 1.3 1.3 0 0 1-1 1zM808 593l-2 4M809 590h1v-1h-1v2h1l-1-1M809 594l1-1v1l-1 2h2M810 589l1 1 1-1M811 590v1M812 589h.1M812 591h.1M813 595h-2l2-2v3M816 593l-2 4M816 594l1-1v3"/>
<path d="M818 593h2l-1 3M833 586v12M833 592h61M836 594a1.3 1.3 0 0 1 1 1 1.3 1.3 0 0 1-1 2zM836 588v3l-1-1M837 588h1v2a.7 .7 0 0 1-1 1 .7 .7 0 0 1 0-1zM837 594l1 3v-3l1 3v-3M838 589h2v-1h-2v3l2-1-1-1M841 595a.7 .7 0 0 0-1-1 .7 .7 0 0 0-1 1v1a.7 .7 0 0 0 1 1 .7 .7 0 0 0 1-1h-1M841 596v1M843 588v3l-1-3v3M844 588h1v2a.7 .7 0 0 1-1 1 .7 .7 0 0 1 0-1z"/>
<path d="M845 594v3l-1-3v3M846 590v1M846 594h1v2a.7 .7 0 0 1-1 1 .7 .7 0 0 1 0-1zM847 596l1 1M894 586v12M896 590h1v-1h-1v2M897 590v1M898 590h.1M899 589h-1v2h1M899 592l2 5h-5zM899 589l1 2v-2M901 591h.1"/>
<circle cx="839" cy="410" r="1.5"/>
<circle cx="861" cy="410" r="1.5"/>
<circle cx="883" cy="410" r="1.5"/>
</g>
<!-- layer: BORDER -->
<g fill="none" stroke="#000" stroke-width=".57">
<path d="M805 539l1-1v-1h-1v3h1v-1M807 539h1M808 537h-1v3h1M809 539h1M812 538v-1l-1 1 1 1a.7 .7 0 0 1 0 1 .7 .7 0 0 1-1 0M813 537h1M813 537v3M816 537a1.4 1.4 0 0 1 2 2 1.4 1.4 0 0 1-2 1zM818 539h1M819 537h-1v3h1M821 538v-1l-1 1 1 1a.7 .7 0 0 1 0 1 .7 .7 0 0 1-1 0M822 537v3"/>
<path d="M824 538a.8 .8 0 0 0-1-1 .8 .8 0 0 0 0 1v1a.8 .8 0 0 0 0 1 .8 .8 0 0 0 1-1M826 537v3l-1-3v3M830 538l-1-1v1l1 1a.7 .7 0 0 1 0 1 .7 .7 0 0 1-1 0M831 539h1v-2h-1v3M833 539h.1M834 537h-1v3h1M836 538a.8 .8 0 0 0-1-1 .8 .8 0 0 0-1 1v1a.8 .8 0 0 0 1 1 .8 .8 0 0 0 1-1M836 537v3M839 539h1M841 537h-2v3h2M843 537v3l-2-3v3M845 539h2"/>
<path d="M846 537l-1 4M847 537l-1 4M847 538v-1v3M799 548h1v-1h-1v3M801 547v3M803 547h-1h-1l1 1a.7 .7 0 0 1 1 1 1 1 0 0 1-2 0M805 547a.8 .8 0 0 0-1 0 .8 .8 0 0 0-1 1v1a.8 .8 0 0 0 1 1 .8 .8 0 0 0 1-1M805 550l1-3 1 3M806 549h1M807 547h2M808 547v3M809 540v-3l1 3"/>
<path d="M809 550l1-3 1 3M809 549h1M811 547l1 3v-3l1 3v-3M814 550v-3l1 3M814 549h1M816 547v1l1-1M816 548v2M819 543v1a.7 .7 0 0 1-1-1 .7 .7 0 0 1 1-1v3l-1-1M819 547h2M820 547v3M820 542h1v1a.8 .8 0 0 1 0 1 .8 .8 0 0 1-1 0M822 547a1.4 1.4 0 0 1 1 1 1.4 1.4 0 0 1-1 1z"/>
<path d="M823 547l1 3v-3l1 3v-3M824 543h1v-1h-1v3M824 543l1 2M826 542a1.4 1.4 0 0 1 1 1 1.4 1.4 0 0 1-1 2zM827 547v3l-1-3v3M828 545l1-3v3M828 544h1M829 547h-1l1 1a.7 .7 0 0 1 0 1 .7 .7 0 0 1-1 0M830 547v3M830 548h1M830 542a1.4 1.4 0 0 1 1 1 1.4 1.4 0 0 1-1 2zM831 547v3"/>
<path d="M832 547v3M832 548h2v-1h-2v3M834 542v3M835 549l-1 1M837 540v-3l1 3 1-3v3M839 547v3l-2-3v3M839 549h.1M841 547v2h-1M842 549h.1M845 547a1.3 1.3 0 0 1 1 1 1.3 1.3 0 0 1-1 1zM847 547v1a.9 .9 0 0 1 1 1 .9 .9 0 0 1-1 0v-1a.9 .9 0 0 0 1 0 .9 .9 0 0 0-1-1zM849 547v1a.9 .9 0 0 1 1 1 1 1 0 0 1-2 0v-1a.9 .9 0 0 0 1 0 .9 .9 0 0 0 0-1z"/>
<path d="M851 547h-1v1a.8 .8 0 0 1 1 0 .8 .8 0 0 1 0 1 .8 .8 0 0 1-1 0M854 549h-2l1-2v3"/>
</g>
<!-- layer: TEXT -->
<path d="M898 596v-2l1 2M898 595h1" fill="none" stroke="#000" stroke-width=".57"/>
<text font-size="11" x="321" y="441">FRAMING PLAN</text>
<text font-size="9.7" x="754" y="169">BEARING</text>
<g font-size="8.8">
<text x="215" y="165">BEAM B1</text>
<text x="341" y="165">W27X84</text>
<text x="140" y="208" transform="rotate(-90 140 208)">W16X45</text>
<text x="581" y="225" transform="rotate(-90 581 225)">W16X45</text>
<text x="279" y="233" transform="rotate(-90 279 233)">C15C33.9</text>
<text x="432" y="233" transform="rotate(-90 432 233)">C15C33.9</text>
<text x="214" y="236">BEAM B2</text>
<text x="341" y="237">W27X84</text>
<text x="140" y="275" transform="rotate(-90 140 275)">W16X45</text>
<text x="581" y="297" transform="rotate(-90 581 297)">W16X45</text>
<text x="279" y="305" transform="rotate(-90 279 305)">C15C33.9</text>
<text x="432" y="305" transform="rotate(-90 432 305)">C15C33.9</text>
<text x="140" y="344" transform="rotate(-90 140 344)">W16X45</text>
<text x="581" y="368" transform="rotate(-90 581 368)">W16X45</text>
<text x="279" y="376" transform="rotate(-90 279 376)">C15C33.9</text>
<text x="432" y="376" transform="rotate(-90 432 376)">C15C33.9</text>
<text x="214" y="380">BEAM B4</text>
<text x="341" y="380">W27X84</text>
</g>
<g font-size="8.4">
<text x="703" y="68" transform="rotate(-90 703 68)">516</text>
<text x="703" y="81" transform="rotate(-90 703 81)">516</text>
<text x="710" y="199">TYPICAL BEARING DETAIL</text>
<text x="214" y="308">BEAM B3</text>
<text x="341" y="308">W27X84</text>
</g>
<g font-size="7.5">
<text x="846" y="41">W27</text>
<text x="716" y="42">W16</text>
</g>
<text font-size="6.6" x="758" y="414">DESIGNER CERTIFICATION</text>
<g font-size="6.2">
<text x="796" y="580">FRAMING PLAN &amp; DETAILS</text>
<text x="770" y="593">JWB</text>
<text x="815" y="593">RB</text>
</g>
<g font-size="5.7">
<text x="807" y="516">Susan R. Bauer, Inc.</text>
<text x="786" y="561">PENNONI ASSOCIATES INC.</text>
<text x="774" y="569">RON JON CONSTRUCTION</text>
<text x="625" y="587">APPROVAL</text>
<text x="708" y="587">1.20.19</text>
<text x="736" y="587">JWB</text>
<text x="848" y="592">700.320</text>
<text x="736" y="596">DRAWN</text>
<text x="849" y="598">E1</text>
</g>
<g font-size="3.1">
<text x="813" y="521">427 Margaret King Avenue</text>
<text x="811" y="528">973-657-1590 Fax 973-657-1591</text>
<text x="817" y="524">Ringwood, N.J. 07456</text>
</g>
</svg>
